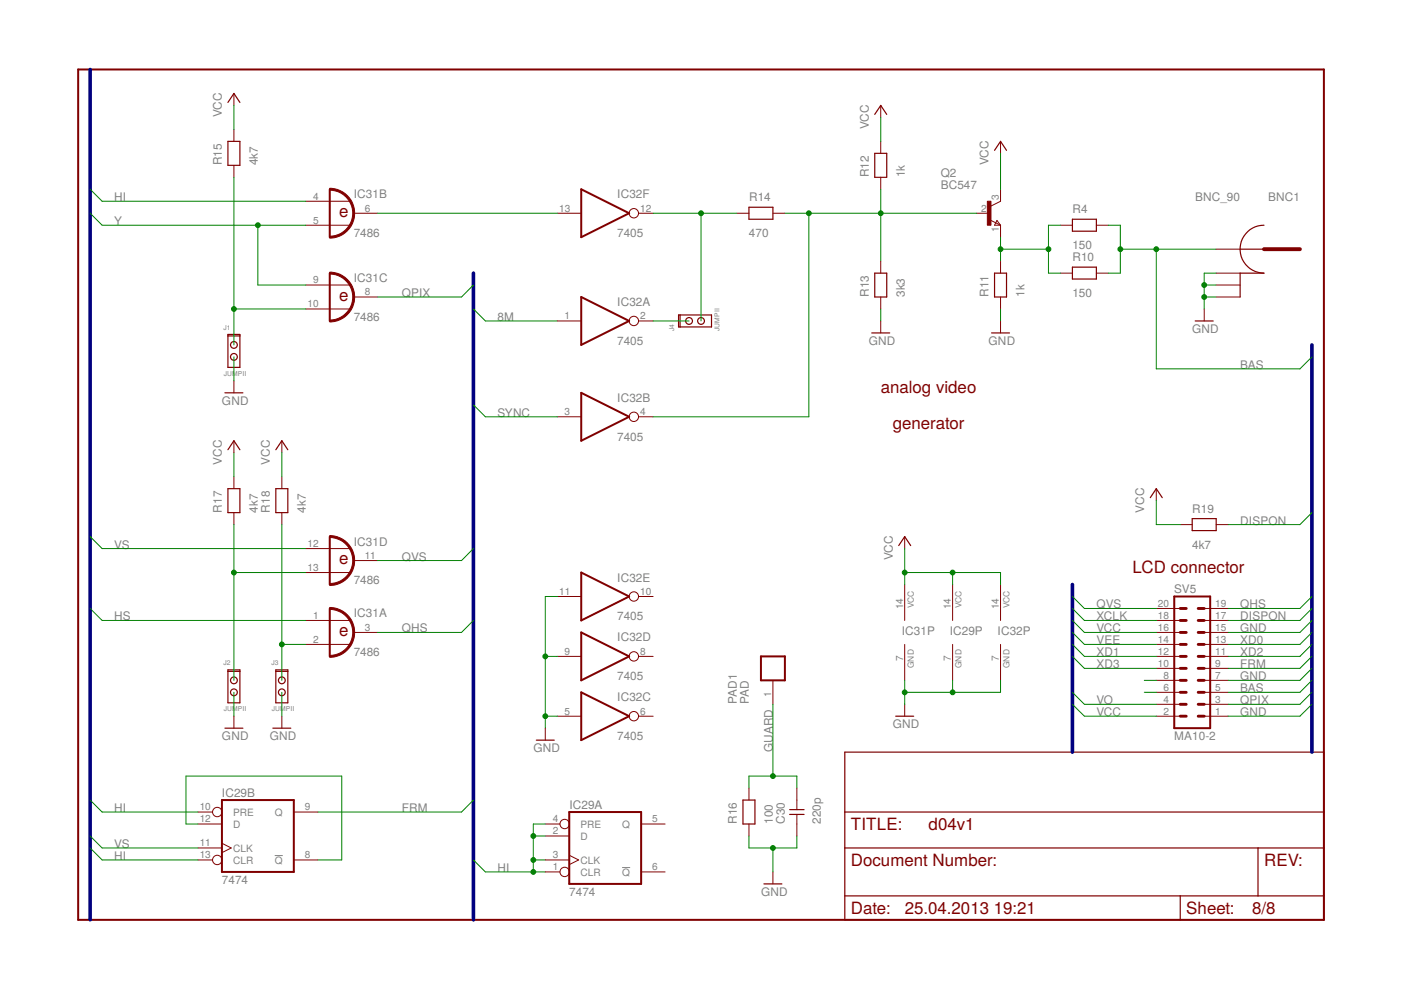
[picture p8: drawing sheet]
<svg xmlns="http://www.w3.org/2000/svg" width="297mm" height="210mm" viewBox="0 0 297 210" stroke-linecap="round" stroke-linejoin="round" font-family="sans-serif">
<path d="M58.3 181.4h1.6M131.9 183.9h1.7" fill="none" stroke="#808080" stroke-width=".21"/>
<g fill="none" stroke="#800000" stroke-width=".42">
<path d="M16.6 14.7h264.1v180.3h-264.1zM69.9 40.1v10.2M69.9 57.9v10.2M123.2 40.1l10.2 5.1-10.2 5.1zM123.2 63l10.2 5.1-10.2 5zM123.2 83.3l10.2 5.1-10.2 5.1zM69.9 113.8v10.1M69.9 129v10.2M123.2 121.4l10.2 5.1-10.2 5.1zM123.2 134.1l10.2 5.1-10.2 5.1zM161.3 139.2h5.1v5.1h-5.1zM249 126.5h7.6v27.9h-7.6z"/>
<path d="M123.2 146.8l10.2 5-10.2 5.1zM47.1 169.6h15.2v15.3h-15.2zM120.7 172.2h15.2v15.2h-15.2z"/>
</g>
<g fill="none" stroke="#800000" stroke-width=".25">
<path d="M48.3 30h2.6v5.1h-2.6zM48.3 21.7l1.3-1.9 1.3 1.9M185.5 32.5h2.5v5.1h-2.5zM185.5 24.3l1.2-1.9 1.3 1.9M210.9 31.9l1.2-1.9 1.3 1.9M158.8 43.9h5.1v2.6h-5.1zM185.5 57.9h2.5v5.1h-2.5zM210.9 57.9h2.5v5.1h-2.5zM227.4 46.5h5.1v2.5h-5.1zM227.4 56.6h5.1v2.6h-5.1zM262.9 52.8h5.1M268 47.8a5.1 5.1 0 0 0-5.1 5 5.1 5.1 0 0 0 5.1 5.1h-5.1v5.1"/>
<path d="M48.3 70.9h2.6v7h-2.6zM48.3 71.2h2.6M143.9 66.8h7v2.5h-7zM144.2 66.8v2.5M184.8 70.6h3.8M210.2 70.6h3.8M253.4 68.1h3.8M47.7 83.3h3.8M48.3 95.4l1.3-1.9 1.3 1.9M58.5 95.4l1.3-1.9 1.2 1.9M48.3 103.6h2.6v5.1h-2.6zM58.5 103.6h2.5v5.1h-2.5z"/>
<path d="M190.5 115.7l1.3-1.9 1.3 1.9M243.9 105.5l1.3-1.9 1.2 1.9M252.8 110h5.1v2.5h-5.1zM47.7 154.4h3.8M48.3 142h2.6v7h-2.6zM48.3 142.3h2.6M57.8 154.4h3.9M58.5 142h2.5v7h-2.5zM58.5 142.3h2.5M113.7 156.9h3.8M179.1 159.5h101.6v35.5h-101.6zM189.9 151.8h3.8"/>
<path d="M157.5 169.6h2.6v5.1h-2.6zM167.4 172.7h3.1M167.4 171.7h3.1M179.1 179.8h101.6M179.1 172.2h101.6M266.7 179.8v10.1M162 187.4h3.8M179.1 189.9h101.6M250.2 189.9v5.1"/>
<circle cx="49.6" cy="73.1" r=".72"/>
<circle cx="49.6" cy="75.7" r=".72"/>
<circle cx="146.1" cy="68.1" r=".72"/>
<circle cx="148.6" cy="68.1" r=".72"/>
<circle cx="49.6" cy="146.8" r=".72"/>
<circle cx="49.6" cy="144.3" r=".72"/>
<circle cx="59.8" cy="146.8" r=".72"/>
<circle cx="59.8" cy="144.3" r=".72"/>
</g>
<path d="M268 52.8h7.6" fill="none" stroke="#800000" stroke-width=".83"/>
<g fill="none" stroke="#800000" stroke-width=".21">
<path d="M49.6 19.8v2.6M49.6 27.4v2.6M49.6 35.1v2.5M186.7 22.4v2.5M186.7 30v2.5M186.7 37.6v2.5M212.1 30v2.5M64.8 47.8h9.4M64.8 42.7h9.4M75 45.2h5.1M118.2 45.2h5M135.4 45.2h3.1"/>
<path d="M156.3 45.2h2.5M163.9 45.2h2.5M186.7 55.4v2.5M207.1 45.2h2.5M210.1 46.7l2 1.1M211.4 46.7l.7 1.1h-1.2zM212.1 40.1v2.6l-2 1M212.1 47.8v2.5M212.1 55.4v2.5M224.8 57.9h2.6M224.8 47.8h2.6M232.5 57.9h2.5"/>
<path d="M232.5 47.8h2.5M257.9 52.8h5M257.9 57.9h5M64.8 60.4h9.4M64.8 65.5h9.4M75 63h5.1M118.2 68.1h5M135.4 68.1h3.1M186.7 63v2.5M186.7 68.1v2.5M212.1 63v2.5M212.1 68.1v2.5"/>
<path d="M255.3 65.5v2.6M257.9 60.4h5M257.9 63h5M49.6 80.8v2.5M49.6 93.5v2.5M59.8 93.5v2.5M118.2 88.4h5M135.4 88.4h3.1M49.6 101.1v2.5M49.6 108.7v2.5M59.8 101.1v2.5M59.8 108.7v2.5"/>
<path d="M64.8 116.3h9.4M75 118.9h5.1M191.8 113.8v2.5M245.2 103.6v2.6M250.2 111.2h2.6M257.9 111.2h2.5M64.8 136.6h9.4M64.8 131.6h9.4M64.8 121.4h9.4M75 134.1h5.1M118.2 139.2h5M118.2 126.5h5"/>
<path d="M135.4 139.2h3.1M135.4 126.5h3.1M191.8 123.9v7.7M191.8 136.6v7.7M202 123.9v7.7M202 136.6v7.7M212.1 123.9v7.7M212.1 136.6v7.7M245.2 139.2h5M245.2 136.6h5M245.2 134.1h5M245.2 131.6h5"/>
<path d="M245.2 129h5M255.3 139.2h5.1M255.3 136.6h5.1M255.3 134.1h5.1M255.3 131.6h5.1M255.3 129h5.1M49.6 151.8v2.6M59.8 151.8v2.6M115.6 154.4v2.5M118.2 151.8h5M135.4 151.8h3.1M163.9 144.3v5"/>
<path d="M191.8 149.3v2.5M245.2 151.8h5M245.2 149.3h5M245.2 146.8h5M245.2 144.3h5M245.2 141.7h5M255.3 151.8h5.1M255.3 149.3h5.1M255.3 146.8h5.1M255.3 144.3h5.1M255.3 141.7h5.1M42 174.7h5.1"/>
<path d="M42 179.8h5.1M42 172.2h3.1M47.1 178.8l1.9 1-1.9 1M62.3 172.2h5.1M115.6 177.2h5.1M115.6 174.7h3.1M135.9 174.7h5.1M158.8 167.1v2.5M158.8 174.7v2.5M169 167.1v4.6M169 172.7v4.5M42 182.3h3.1"/>
<path d="M62.3 182.3h5.1M115.6 184.9h3.1M115.6 182.3h5.1M120.7 181.3l2 1-2 1M135.9 184.9h5.1M163.9 184.9v2.5"/>
<circle cx="134.4" cy="45.2" r=".99"/>
<circle cx="134.4" cy="68.1" r=".99"/>
<circle cx="134.4" cy="88.4" r=".99"/>
<circle cx="134.4" cy="126.5" r=".99"/>
<circle cx="134.4" cy="139.2" r=".99"/>
<circle cx="134.4" cy="151.8" r=".99"/>
<circle cx="46.1" cy="172.2" r=".99"/>
<circle cx="119.7" cy="174.7" r=".99"/>
<circle cx="46.1" cy="182.3" r=".99"/>
<circle cx="119.7" cy="184.9" r=".99"/>
</g>
<g fill="none" stroke="#800000" stroke-width=".61">
<path d="M250.2 134.1h1.3M250.2 136.6h1.3M250.2 139.2h1.3M250.2 129h1.3M250.2 131.6h1.3M254 134.1h1.3M254 136.6h1.3M254 139.2h1.3M254 129h1.3M254 131.6h1.3M250.2 146.8h1.3M250.2 149.3h1.3"/>
<path d="M250.2 151.8h1.3M250.2 141.7h1.3M250.2 144.3h1.3M254 146.8h1.3M254 149.3h1.3M254 151.8h1.3M254 141.7h1.3M254 144.3h1.3"/>
</g>
<path d="M209.3 42.7h.8v5.1h-.8z" fill="#800000" stroke="#800000" stroke-width=".21"/>
<g fill="#800000" stroke="#800000" stroke-width=".21">
<path d="M69.9 128.8a5.3 5.3 0 0 1 5.3 5.3 5.3 5.3 0 0 1-5.3 5.3v-.4a4.9 4.9 0 0 0 4.9-4.9 4.9 4.9 0 0 0-4.9-4.9z" fill-rule="evenodd"/>
<path d="M69.9 39.9a5.3 5.3 0 0 1 5.3 5.3 5.3 5.3 0 0 1-5.3 5.3v-.4a4.9 4.9 0 0 0 4.9-4.9 4.9 4.9 0 0 0-4.9-4.9z" fill-rule="evenodd"/>
<path d="M69.9 57.7a5.3 5.3 0 0 1 5.3 5.3 5.3 5.3 0 0 1-5.3 5.3v-.4a4.9 4.9 0 0 0 4.9-4.9 4.9 4.9 0 0 0-4.9-4.9z" fill-rule="evenodd"/>
<path d="M69.9 113.6a5.3 5.3 0 0 1 5.3 5.2 5.3 5.3 0 0 1-5.3 5.3v-.4a4.9 4.9 0 0 0 4.9-4.9 4.9 4.9 0 0 0-4.9-4.8z" fill-rule="evenodd"/>
</g>
<path d="M19.1 14.7v180.3M100.4 57.9v137.1M278.2 73.1v86.4M227.4 123.9v35.6" fill="none" stroke="#000080" stroke-width=".76"/>
<g fill="none" stroke="#008000" stroke-width=".21">
<path d="M49.6 22.4v5M49.6 37.6v35.5M186.7 24.9v5.1M212.1 32.5v7.6M19.1 45.2l2.6 2.6h43.1M19.1 40.1l2.6 2.6h43.1M54.7 47.8v12.6h10.1M80.1 45.2h38.1M138.5 45.2h17.8M148.6 45.2v22.9M166.4 45.2h40.7M171.5 45.2v43.2h-33"/>
<path d="M186.7 40.1v15.3M212.1 50.3v5.1M212.1 52.8h10.2M224.8 47.8h-2.5v10.1h2.5M235 47.8h2.5v10.1h-2.5M237.5 52.8h20.4M245.2 52.8v25.4h30.4l2.6-2.5M257.9 57.9h-2.6v7.6M49.6 75.7v5.1M49.6 65.5h15.2M100.4 60.4l-2.5 2.6h-17.8M100.4 65.5l2.5 2.6h15.3"/>
<path d="M138.5 68.1h7.6M186.7 65.5v2.6M212.1 65.5v2.6M255.3 60.4h2.6M255.3 63h2.6M49.6 96v5.1M59.8 96v5.1M100.4 85.8l2.5 2.6h15.3M19.1 113.8l2.6 2.5h43.1M49.6 111.2v33.1M59.8 111.2v33.1M100.4 116.3l-2.5 2.6h-17.8"/>
<path d="M191.8 116.3v7.6M245.2 106.2v5h5M278.2 108.7l-2.6 2.5h-15.2M19.1 129l2.6 2.6h43.1M49.6 121.4h15.2M59.8 136.6h5M100.4 131.6l-2.5 2.5h-17.8M115.6 139.2h2.6M118.2 126.5h-2.6v27.9M191.8 121.4h20.3v2.5M202 121.4v2.5M227.4 131.6l2.5 2.5h15.3"/>
<path d="M227.4 136.6l2.5 2.6h15.3M227.4 126.5l2.5 2.5h15.3M227.4 139.2l2.5 2.5h15.3M227.4 134.1l2.5 2.5h15.3M227.4 129l2.5 2.6h15.3M278.2 131.6l-2.6 2.5h-15.2M278.2 136.6l-2.6 2.6h-15.2M278.2 126.5l-2.6 2.5h-15.2M278.2 139.2l-2.6 2.5h-15.2M278.2 134.1l-2.6 2.5h-15.2M278.2 129l-2.6 2.6h-15.2M49.6 146.8v5"/>
<path d="M59.8 146.8v5M115.6 151.8h2.6M163.9 149.3v15.2M191.8 144.3v5M202 144.3v2.5M212.1 144.3v2.5h-20.3M227.4 149.3l2.5 2.5h15.3M227.4 146.8l2.5 2.5h15.3M242.6 144.3h2.6M242.6 146.8h2.6M278.2 149.3l-2.6 2.5h-15.2M278.2 141.7l-2.6 2.6h-15.2"/>
<path d="M278.2 144.3l-2.6 2.5h-15.2M278.2 146.8l-2.6 2.5h-15.2M19.1 177.2l2.6 2.6h20.3M19.1 169.6l2.6 2.6h20.3M19.1 179.8l2.6 2.5h20.3M42 174.7h-2.6v-10.2h33.1v17.8h-5.1M100.4 169.6l-2.5 2.6h-30.5M113.1 177.2h2.5M115.6 174.7h-2.5v10.2M158.8 177.2v2.6h10.2v-2.6M158.8 167.1v-2.6h10.2v2.6M163.9 179.8v5.1"/>
<path d="M100.4 182.3l2.5 2.6h12.7M113.1 182.3h2.5"/>
</g>
<g fill="#008000" stroke="#008000" stroke-width=".21">
<circle cx="255.3" cy="63" r=".51"/>
<circle cx="255.3" cy="60.4" r=".51"/>
<circle cx="115.6" cy="151.8" r=".51"/>
<circle cx="115.6" cy="139.2" r=".51"/>
<circle cx="202" cy="146.8" r=".51"/>
<circle cx="191.8" cy="146.8" r=".51"/>
<circle cx="163.9" cy="179.8" r=".51"/>
<circle cx="191.8" cy="121.4" r=".51"/>
<circle cx="202" cy="121.4" r=".51"/>
<circle cx="212.1" cy="52.8" r=".51"/>
<circle cx="222.3" cy="52.8" r=".51"/>
<circle cx="186.7" cy="45.2" r=".51"/>
<circle cx="171.5" cy="45.2" r=".51"/>
<circle cx="237.5" cy="52.8" r=".51"/>
<circle cx="245.2" cy="52.8" r=".51"/>
<circle cx="54.7" cy="47.8" r=".51"/>
<circle cx="49.6" cy="121.4" r=".51"/>
<circle cx="59.8" cy="136.6" r=".51"/>
<circle cx="49.6" cy="65.5" r=".51"/>
<circle cx="113.1" cy="184.9" r=".51"/>
<circle cx="113.1" cy="182.3" r=".51"/>
<circle cx="113.1" cy="177.2" r=".51"/>
<circle cx="148.6" cy="45.2" r=".51"/>
<circle cx="163.9" cy="164.5" r=".51"/>
</g>
<g font-size="3.6" fill="#800000">
<text x="71.9" y="46">e</text>
<text x="71.9" y="63.7">e</text>
<text x="186.7" y="83.3">analog video</text>
<text x="189.3" y="90.9">generator</text>
<text x="71.9" y="119.6">e</text>
<text x="240.1" y="121.4">LCD connector</text>
<text x="71.9" y="134.8">e</text>
<text x="180.4" y="176">TITLE:</text>
<text x="196.9" y="176">d04v1</text>
<text x="180.4" y="183.6">Document Number:</text>
<text x="268" y="183.6">REV:</text>
<text x="180.4" y="193.8">Date:</text>
<text x="191.8" y="193.8">25.04.2013</text>
<text x="210.7" y="193.8">19:21</text>
<text x="251.5" y="193.8">Sheet:</text>
<text x="265.5" y="193.8">8/8</text>
</g>
<g font-size="2.5" fill="#808080">
<text x="47" y="24.9" transform="rotate(-90 47 24.9)">VCC</text>
<text x="184.2" y="27.4" transform="rotate(-90 184.2 27.4)">VCC</text>
<text x="47" y="35" transform="rotate(-90 47 35)">R15</text>
<text x="54.7" y="35" transform="rotate(-90 54.7 35)">4k7</text>
<text x="209.6" y="35" transform="rotate(-90 209.6 35)">VCC</text>
<text x="184.2" y="37.6" transform="rotate(-90 184.2 37.6)">R12</text>
<text x="191.8" y="37.6" transform="rotate(-90 191.8 37.6)">1k</text>
<text x="199.4" y="40.1">BC547</text>
<text x="199.4" y="37.6">Q2</text>
<text x="24.2" y="47.7">Y</text>
<text x="24.2" y="42.7">HI</text>
<text x="75" y="42">IC31B</text>
<text x="130.9" y="42">IC32F</text>
<text x="158.8" y="42.7">R14</text>
<text x="227.4" y="45.2">R4</text>
<text x="253.4" y="42.7">BNC_90</text>
<text x="268.9" y="42.7">BNC1</text>
<text x="75" y="50.3">7486</text>
<text x="130.9" y="50.3">7405</text>
<text x="158.8" y="50.3">470</text>
<text x="227.4" y="52.8">150</text>
<text x="75" y="59.8">IC31C</text>
<text x="227.4" y="55.4">R10</text>
<text x="85.2" y="63">QPIX</text>
<text x="130.9" y="64.9">IC32A</text>
<text x="184.2" y="63" transform="rotate(-90 184.2 63)">R13</text>
<text x="191.8" y="63" transform="rotate(-90 191.8 63)">3k3</text>
<text x="209.6" y="63" transform="rotate(-90 209.6 63)">R11</text>
<text x="217.2" y="63" transform="rotate(-90 217.2 63)">1k</text>
<text x="227.4" y="63">150</text>
<text x="75" y="68.1">7486</text>
<text x="105.5" y="68.1">8M</text>
<text x="252.8" y="70.6">GND</text>
<text x="130.9" y="73.1">7405</text>
<text x="184.2" y="73.1">GND</text>
<text x="209.6" y="73.1">GND</text>
<text x="262.9" y="78.2">BAS</text>
<text x="47.1" y="85.8">GND</text>
<text x="105.5" y="88.4">SYNC</text>
<text x="130.9" y="85.2">IC32B</text>
<text x="130.9" y="93.5">7405</text>
<text x="47" y="98.5" transform="rotate(-90 47 98.5)">VCC</text>
<text x="57.2" y="98.5" transform="rotate(-90 57.2 98.5)">VCC</text>
<text x="47" y="108.7" transform="rotate(-90 47 108.7)">R17</text>
<text x="54.7" y="108.7" transform="rotate(-90 54.7 108.7)">4k7</text>
<text x="57.2" y="108.7" transform="rotate(-90 57.2 108.7)">R18</text>
<text x="64.8" y="108.7" transform="rotate(-90 64.8 108.7)">4k7</text>
<text x="242.6" y="108.7" transform="rotate(-90 242.6 108.7)">VCC</text>
<text x="252.8" y="108.7">R19</text>
<text x="262.9" y="111.2">DISPON</text>
<text x="24.2" y="116.3">VS</text>
<text x="75" y="115.7">IC31D</text>
<text x="85.2" y="118.8">QVS</text>
<text x="189.3" y="118.8" transform="rotate(-90 189.3 118.8)">VCC</text>
<text x="252.8" y="116.3">4k7</text>
<text x="75" y="123.9">7486</text>
<text x="130.9" y="123.3">IC32E</text>
<text x="249" y="125.7">SV5</text>
<text x="24.2" y="131.5">HS</text>
<text x="75" y="130.9">IC31A</text>
<text x="130.9" y="131.5">7405</text>
<text x="232.5" y="129">QVS</text>
<text x="232.5" y="131.5">XCLK</text>
<text x="262.9" y="129">QHS</text>
<text x="262.9" y="131.5">DISPON</text>
<text x="85.2" y="134.1">QHS</text>
<text x="130.9" y="136">IC32D</text>
<text x="191.2" y="134.7">IC31P</text>
<text x="201.4" y="134.7">IC29P</text>
<text x="211.5" y="134.7">IC32P</text>
<text x="232.5" y="134.1">VCC</text>
<text x="232.5" y="136.6">VEE</text>
<text x="262.9" y="134.1">GND</text>
<text x="262.9" y="136.6">XD0</text>
<text x="75" y="139.2">7486</text>
<text x="232.5" y="139.2">XD1</text>
<text x="232.5" y="141.7">XD3</text>
<text x="262.9" y="141.7">FRM</text>
<text x="262.9" y="139.2">XD2</text>
<text x="130.9" y="144.2">7405</text>
<text x="130.9" y="148.7">IC32C</text>
<text x="156.3" y="149.3" transform="rotate(-90 156.3 149.3)">PAD1</text>
<text x="158.8" y="149.3" transform="rotate(-90 158.8 149.3)">PAD</text>
<text x="232.5" y="149.3">VO</text>
<text x="262.9" y="144.2">GND</text>
<text x="262.9" y="149.3">QPIX</text>
<text x="262.9" y="146.8">BAS</text>
<text x="189.3" y="154.4">GND</text>
<text x="232.5" y="151.9">VCC</text>
<text x="262.9" y="151.9">GND</text>
<text x="47.1" y="156.9">GND</text>
<text x="57.2" y="156.9">GND</text>
<text x="113.1" y="159.5">GND</text>
<text x="130.9" y="156.9">7405</text>
<text x="163.9" y="159.5" transform="rotate(-90 163.9 159.5)">GUARD</text>
<text x="249" y="156.9">MA10-2</text>
<text x="24.2" y="172.2">HI</text>
<text x="47.1" y="169">IC29B</text>
<text x="85.2" y="172.2">FRM</text>
<text x="120.7" y="171.5">IC29A</text>
<text x="24.2" y="179.8">VS</text>
<text x="156.3" y="174.7" transform="rotate(-90 156.3 174.7)">R16</text>
<text x="163.9" y="174.7" transform="rotate(-90 163.9 174.7)">100</text>
<text x="166.4" y="174.7" transform="rotate(-90 166.4 174.7)">C30</text>
<text x="174" y="174.7" transform="rotate(-90 174 174.7)">220p</text>
<text x="24.2" y="182.3">HI</text>
<text x="105.5" y="184.9">HI</text>
<text x="47" y="187.4">7474</text>
<text x="120.7" y="190">7474</text>
<text x="161.4" y="190">GND</text>
</g>
<g font-size="2.1" fill="#808080">
<text x="66.4" y="42.3">4</text>
<text x="66.4" y="47.4">5</text>
<text x="77.3" y="44.8">6</text>
<text x="118.5" y="44.8">13</text>
<text x="135.7" y="44.8">12</text>
<text x="208" y="44.8">2</text>
<text x="211.8" y="42.3" transform="rotate(-90 211.8 42.3)">3</text>
<text x="211.8" y="49.3" transform="rotate(-90 211.8 49.3)">1</text>
<text x="65.2" y="65.2">10</text>
<text x="66.4" y="60.1">9</text>
<text x="77.3" y="62.6">8</text>
<text x="119.7" y="67.7">1</text>
<text x="135.7" y="67.7">2</text>
<text x="119.7" y="88">3</text>
<text x="135.7" y="88">4</text>
<text x="65.2" y="116">12</text>
<text x="77.3" y="118.5">11</text>
<text x="65.2" y="121">13</text>
<text x="66.4" y="131.2">1</text>
<text x="118.5" y="126.1">11</text>
<text x="135.7" y="126.1">10</text>
<text x="191.5" y="129.2" transform="rotate(-90 191.5 129.2)">14</text>
<text x="201.6" y="129.2" transform="rotate(-90 201.6 129.2)">14</text>
<text x="211.8" y="129.2" transform="rotate(-90 211.8 129.2)">14</text>
<text x="245.5" y="131.2">18</text>
<text x="245.5" y="128.6">20</text>
<text x="257.6" y="131.2">17</text>
<text x="257.6" y="128.6">19</text>
<text x="66.4" y="136.3">2</text>
<text x="77.3" y="133.7">3</text>
<text x="245.5" y="136.3">14</text>
<text x="245.5" y="133.7">16</text>
<text x="257.6" y="136.3">13</text>
<text x="257.6" y="133.7">15</text>
<text x="119.7" y="138.8">9</text>
<text x="135.7" y="138.8">8</text>
<text x="191.5" y="140.1" transform="rotate(-90 191.5 140.1)">7</text>
<text x="201.6" y="140.1" transform="rotate(-90 201.6 140.1)">7</text>
<text x="211.8" y="140.1" transform="rotate(-90 211.8 140.1)">7</text>
<text x="245.5" y="141.3">10</text>
<text x="245.5" y="138.8">12</text>
<text x="246.7" y="143.9">8</text>
<text x="257.6" y="143.9">7</text>
<text x="257.6" y="141.3">9</text>
<text x="257.6" y="138.8">11</text>
<text x="163.5" y="147.8" transform="rotate(-90 163.5 147.8)">1</text>
<text x="246.7" y="149">4</text>
<text x="246.7" y="146.4">6</text>
<text x="257.6" y="149">3</text>
<text x="257.6" y="146.4">5</text>
<text x="119.7" y="151.5">5</text>
<text x="135.7" y="151.5">6</text>
<text x="246.7" y="151.5">2</text>
<text x="257.6" y="151.5">1</text>
<text x="42.3" y="171.8">10</text>
<text x="49.4" y="172.9">PRE</text>
<text x="58.3" y="172.9">Q</text>
<text x="64.6" y="171.8">9</text>
<text x="42.3" y="174.4">12</text>
<text x="42.3" y="179.4">11</text>
<text x="49.4" y="175.5">D</text>
<text x="117.2" y="176.9">2</text>
<text x="117.2" y="174.4">4</text>
<text x="123.1" y="178">D</text>
<text x="123.1" y="175.5">PRE</text>
<text x="131.9" y="175.5">Q</text>
<text x="138.3" y="174.4">5</text>
<text x="42.3" y="182">13</text>
<text x="49.4" y="183.1">CLR</text>
<text x="49.4" y="180.6">CLK</text>
<text x="58.3" y="183.1">Q</text>
<text x="64.6" y="182">8</text>
<text x="117.2" y="184.5">1</text>
<text x="117.2" y="182">3</text>
<text x="123.1" y="185.6">CLR</text>
<text x="123.1" y="183.1">CLK</text>
<text x="131.9" y="185.6">Q</text>
<text x="138.3" y="184.5">6</text>
</g>
<g font-size="1.8" fill="#808080">
<text x="193.7" y="129" transform="rotate(-90 193.7 129)">VCC</text>
<text x="203.9" y="129" transform="rotate(-90 203.9 129)">VCC</text>
<text x="214" y="129" transform="rotate(-90 214 129)">VCC</text>
<text x="193.7" y="141.7" transform="rotate(-90 193.7 141.7)">GND</text>
<text x="203.9" y="141.7" transform="rotate(-90 203.9 141.7)">GND</text>
<text x="214" y="141.7" transform="rotate(-90 214 141.7)">GND</text>
</g>
<g font-size="1.4" fill="#808080">
<text x="47.4" y="70">J1</text>
<text x="142.9" y="70.3" transform="rotate(-90 142.9 70.3)">J4</text>
<text x="152.6" y="70.2" transform="rotate(-90 152.6 70.2)">JUMPII</text>
<text x="47.5" y="79.6">JUMPII</text>
<text x="47.4" y="141.1">J2</text>
<text x="57.6" y="141.1">J3</text>
<text x="47.5" y="150.7">JUMPII</text>
<text x="57.6" y="150.7">JUMPII</text>
</g>
</svg>
